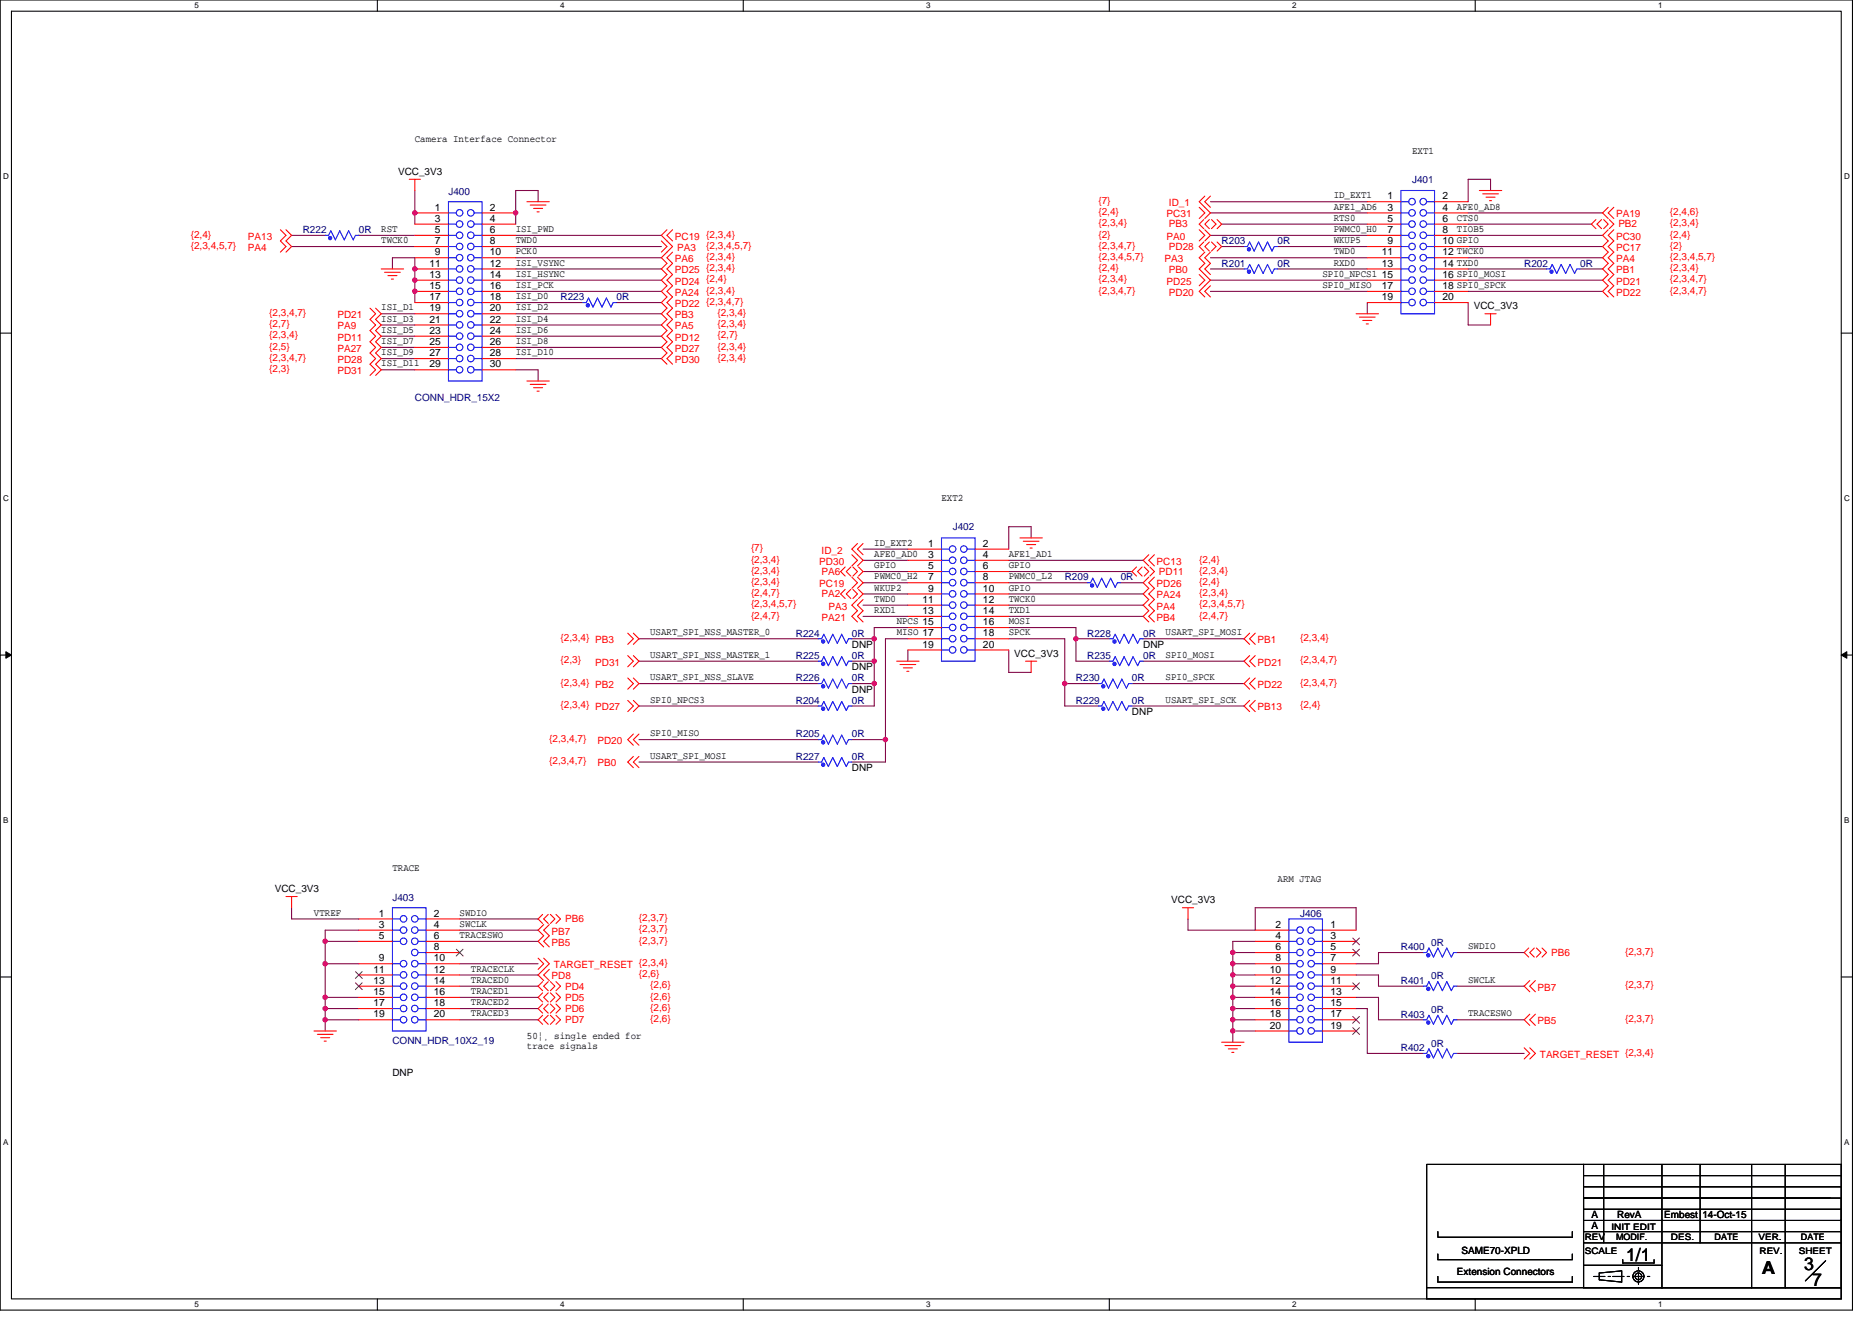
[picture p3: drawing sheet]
<svg xmlns="http://www.w3.org/2000/svg" width="297mm" height="210mm" viewBox="0 0 297 210" stroke-linecap="round" stroke-linejoin="round" font-family="sans-serif">
<path d="M0 0h293.9v207.9h-293.9zM1.8 1.8h290.4v204.3h-290.4z" fill="none" stroke="#000" stroke-width=".17"/>
<g fill="#fff">
<path d="M30.8 .2h.7v1.4h-.7z"/>
<path d="M30.8 206.3h.7v1.4h-.7z"/>
</g>
<path d="M59.9 0v1.8M59.9 206.1v1.8" fill="none" stroke="#000" stroke-width=".17"/>
<g fill="#fff">
<path d="M88.9 .2h.7v1.4h-.7z"/>
<path d="M88.9 206.3h.7v1.4h-.7z"/>
</g>
<path d="M117.9 0v1.8M117.9 206.1v1.8" fill="none" stroke="#000" stroke-width=".17"/>
<g fill="#fff">
<path d="M147 .2h.7v1.4h-.7z"/>
<path d="M147 206.3h.7v1.4h-.7z"/>
</g>
<path d="M176 0v1.8M176 206.1v1.8" fill="none" stroke="#000" stroke-width=".17"/>
<g fill="#fff">
<path d="M205 .2h.7v1.4h-.7z"/>
<path d="M205 206.3h.7v1.4h-.7z"/>
</g>
<path d="M234.1 0v1.8M234.1 206.1v1.8" fill="none" stroke="#000" stroke-width=".17"/>
<g fill="#fff">
<path d="M263.1 .2h.7v1.4h-.7z"/>
<path d="M263.1 206.3h.7v1.4h-.7z"/>
<path d="M.5 27.3h.9v1.4h-.9z"/>
<path d="M292.6 27.3h.9v1.4h-.9z"/>
<path d="M.5 78.4h.9v1.4h-.9z"/>
<path d="M292.6 78.4h.9v1.4h-.9z"/>
</g>
<path d="M0 52.9h1.8M292.2 52.9h1.7" fill="none" stroke="#000" stroke-width=".17"/>
<g fill="#fff">
<path d="M.5 129.5h.8v1.4h-.8z"/>
<path d="M292.6 129.5h.9v1.4h-.9z"/>
</g>
<path d="M0 103.9h1.8M292.2 103.9h1.7" fill="none" stroke="#000" stroke-width=".17"/>
<path d="M.9 103.4l.9 .5-.9 .5zM292.2 103.9l.8-.5v1z" fill="#000" stroke="#000" stroke-width=".16"/>
<g fill="#fff">
<path d="M.5 180.5h.8v1.4h-.8z"/>
<path d="M292.6 180.5h.9v1.4h-.9z"/>
</g>
<g fill="none" stroke="#000" stroke-width=".17">
<path d="M0 155h1.8M292.2 155h1.7M228.2 199v.9h21.3v-.9M228.2 195.4v.9h21.3v-.9M251.3 186.5h40.9M251.3 193.6h40.7M251.3 191.9h40.7M251.3 190.1h39.1M251.3 188.3h40.9M251.3 197.2h40.9M251.3 184.7h-24.9v19.6M251.3 195.4h40.9"/>
<path d="M251.3 184.7h40.9v19.6h-40.9zM251.3 190.1h40.9v14.2h-40.9zM254.5 184.7v12.5M257.5 199.9v.5h5v-.5M263.7 184.7v19.6M269.8 184.7v12.5M277.9 184.7v19.6M283.3 184.7v19.6M226.4 204.3h65.8v1.8h-65.8zM228.2 202.5v.9h21.3v-.9M251.3 200.7h12.4M252.9 202.5h1.8"/>
<path d="M253.8 202l3.5-.4v1.8l-3.5-.3zM255.2 202.5h.3M255.9 202.5h1.8M258.2 202.5h.4M259.1 202.5h1.8M260 201.1v.3M260 202v1.8M261.4 202.5h.4M289.7 200l-3.2 3.2"/>
<circle cx="260" cy="202.5" r=".53"/>
<circle cx="260" cy="202.5" r=".88"/>
</g>
<g fill="none" stroke="#800040" stroke-width=".17">
<path d="M46.3 39.1h19.5M46.3 37.3h5.3M56.9 37.3h8.9M65.8 30.2v5.4M81.8 39.1h23.1M81.8 37.3h23.1M85.4 32v-1.8h-3.6v5.4M192.1 33.8h24.9M192.1 37.3h24.9M192.1 32h24.9M193.8 35.6h23.2M193.8 39.1h3.6"/>
<path d="M202.7 39.1h14.3M233 33.8h21.3M233 37.3h21.3M233 39.1h21.3M233 35.6h19.5M236.5 30.2v-1.8h-3.5v3.6M60.5 49.8h5.3M60.5 51.6h5.3M60.5 53.3h5.3M60.5 55.1h5.3M60.5 56.9h5.3M60.5 58.7h5.3"/>
<path d="M62.3 42.7v-1.8h3.5v7.1M81.8 58.7h3.6v1.8M81.8 48h10.7M81.8 49.8h23.1M81.8 51.6h23.1M81.8 53.3h23.1M81.8 55.1h23.1M81.8 56.9h23.1M81.8 46.2h23.1M81.8 44.4h23.1M81.8 42.7h23.1M81.8 40.9h23.1"/>
<path d="M97.8 48h7.1M192.1 40.9h24.9M192.1 44.4h24.9M192.1 46.2h24.9M192.1 42.7h5.3M202.7 42.7h14.3M217 48v1.8M233 42.7h12.4M233 46.2h21.3M233 44.4h21.3M233 40.9h21.3M233 48v3.6h3.5"/>
<path d="M250.7 42.7h3.6M136.9 88.9h7.2M136.9 90.7h7.2M136.9 92.5h7.2M136.9 94.2h7.2M136.9 96h7.2M136.9 97.8h7.2M136.9 87.1h7.2M144.1 99.6h-5.4v1.7M160.1 92.5h12.4M160.1 90.7h19.5M160.1 88.9h21.3"/>
<path d="M160.1 94.2h21.3M160.1 96h21.3M160.1 97.8h21.3M160.1 99.6h10.6v1.7M163.6 85.3v-1.7h-3.5v3.5M177.8 92.5h3.6M101.4 112h28.4M101.4 101.3h28.4M101.4 104.9h28.4M101.4 108.5h28.4M101.4 117.3h28.4M135.2 104.9h3.5"/>
<path d="M135.2 108.5h3.5M135.2 101.3h3.5M135.2 117.3h5.3M138.7 101.3v3.6M138.7 104.9v3.6M138.7 108.5v3.5h-3.5M140.5 117.3v3.6h-5.3M144.1 103.1v1.8M144.1 101.3h-3.6v16M160.1 101.3h8.8v7.2M160.1 103.1v3.6h3.5M168.9 108.5h5.4"/>
<path d="M168.9 108.5v3.5h5.4M170.7 101.3h5.4M170.7 101.3v3.6h5.4M179.6 108.5h17.8M179.6 112h17.8M181.4 104.9h16M181.4 101.3h16M101.4 120.9h28.4M46.3 144v1.8h10.6M51.6 149.4h5.3M51.6 152.9h5.3M51.6 149.4v3.5"/>
<path d="M51.6 152.9v5.3M51.6 158.2h5.3M51.6 158.2v1.8M56.9 147.6h-5.3v1.8M72.9 145.8h12.5M72.9 147.6h12.5M72.9 149.4h12.5M72.9 152.9h12.5M72.9 154.7h12.5M72.9 156.5h12.5M72.9 158.2h12.5M188.5 145.8v1.8h10.7v-3.6h16v3.6"/>
<path d="M195.6 154.7v1.8M195.6 152.9v1.8M195.6 151.1v1.8M195.6 152.9h3.6M195.6 151.1h3.6M195.6 158.2v1.8M195.6 156.5v1.7M195.6 158.2h3.6M195.6 156.5h3.6M195.6 154.7h3.6M199.2 149.4h-3.6v1.7M215.2 154.7h3.5v1.8h7.1"/>
<path d="M215.2 158.2h3.5v3.6h7.1M225.8 151.1h-7.1v1.8h-3.5M231.2 151.1h10.6M231.2 156.5h10.6M51.6 161.8h5.3M51.6 160v1.8M51.6 161.8v1.8M51.6 160h5.3M72.9 160h12.5M72.9 161.8h12.5M195.6 163.6v1.8M195.6 160v1.8"/>
<path d="M195.6 161.8v1.8M195.6 163.6h3.6M195.6 161.8h3.6M195.6 160h3.6M215.2 160h1.8v7.1h8.8M231.2 161.8h10.6M231.2 167.1h10.6"/>
</g>
<g fill="#f0f" stroke="#f0f" stroke-width=".17">
<circle cx="65.8" cy="33.8" r=".35"/>
<circle cx="81.8" cy="33.8" r=".35"/>
<circle cx="65.8" cy="42.7" r=".35"/>
<circle cx="65.8" cy="44.4" r=".35"/>
<circle cx="65.8" cy="46.2" r=".35"/>
<circle cx="51.6" cy="149.3" r=".35"/>
<circle cx="51.6" cy="158.2" r=".35"/>
<circle cx="51.6" cy="152.9" r=".35"/>
<circle cx="51.6" cy="160" r=".35"/>
<circle cx="51.6" cy="161.8" r=".35"/>
<circle cx="195.6" cy="161.8" r=".35"/>
<circle cx="195.6" cy="160" r=".35"/>
<circle cx="195.6" cy="158.2" r=".35"/>
<circle cx="195.6" cy="156.5" r=".35"/>
<circle cx="195.6" cy="154.7" r=".35"/>
<circle cx="195.6" cy="152.9" r=".35"/>
<circle cx="195.6" cy="151.1" r=".35"/>
<circle cx="195.6" cy="163.6" r=".35"/>
<circle cx="138.7" cy="101.3" r=".35"/>
<circle cx="138.7" cy="108.4" r=".35"/>
<circle cx="138.7" cy="104.9" r=".35"/>
<circle cx="140.5" cy="117.3" r=".35"/>
<circle cx="168.9" cy="108.4" r=".35"/>
<circle cx="170.7" cy="101.3" r=".35"/>
</g>
<g fill="none" stroke="#f00" stroke-width=".17">
<path d="M44.5 36.4l.9 .9-.9 .9 .9 .9-.9 .9M45.4 36.4l.9 .9-.9 .9 .9 .9-.9 .9M51.6 37.3h.1M56.9 37.3h.1M64.9 28.4h1.8M65.8 33.8h5.4M65.8 35.6h5.4M65.8 37.3h5.4M65.8 39.1h5.4M65.8 28.4v1.8M76.5 33.8h5.3M76.5 35.6h5.3"/>
<path d="M76.5 37.3h5.3M76.5 39.1h5.3M83.6 32h3.6M84.1 32.5h2.5M84.7 33.1h1.4M85.2 33.6h.4M104.9 38.2l.9 .9-.9 .9M105.8 36.4l-.9 .9 1.8 1.8-1.8 1.8 .9 .9-.9 .9 .9 .9-.9 .8 .9 .9-.9 .9 .9 .9-.9 .9 .9 .9-.9 .9 .9 .9-.9 .9 .9 .9-.9 .8 .9 .9-.9 .9 .9 .9-.9 .9 .9 .9M106.7 36.4l-.9 .9 .9 .9M190.3 32.9l.9 .9-.9 .9M190.3 36.4l.9 .9-.9 .9M191 34.8l-.7 .8 .7 .7"/>
<path d="M191 38.4l-.7 .7 .7 .7M191.2 36.4l.9 .9-.9 .9M191.2 31.1l-.9 .9 1.8 1.8-.9 .9M191.9 34.8l-.7 .8 .7 .7M191.9 38.4l-.7 .7 .7 .7M192.1 31.1l-.9 .9 .9 .9M192.2 34.8l.8 .8-.8 .7M192.2 38.4l.8 .7-.8 .7M193.1 34.8l.7 .8-.7 .7M193.1 38.4l.7 .7-.7 .7M197.4 39.1h.1M202.7 39.1h.1"/>
<path d="M217 32h5.3M217 33.8h5.3M217 35.6h5.3M217 37.3h5.3M217 39.1h5.3M227.6 32h5.4M227.6 33.8h5.4M227.6 35.6h5.4M227.6 37.3h5.4M227.6 39.1h5.4M234.7 30.2h3.6M235.3 30.8h2.5"/>
<path d="M235.8 31.3h1.4M236.3 31.8h.4M253.2 34.8l-.7 .8 .7 .7M254.1 34.8l-.7 .8 .7 .7M254.5 34.8l.7 .8-.7 .7M255.2 32.9l-.9 .9 .9 .9M255.2 36.4l-.9 .9 .9 .9-.9 .9 .9 .9-.9 .9 .9 .9-.9 .9 .9 .9-.9 .8 .9 .9-.9 .9 .9 .9M255.4 34.8l.7 .8-.7 .7M256.1 32.9l-.9 .9 .9 .9M256.1 36.4l-.9 .9 .9 .9-.9 .9 .9 .9-.9 .9 .9 .9-.9 .9 .9 .9-.9 .8 .9 .9-.9 .9 .9 .9M58.7 48.9l.9 .9-.9 .9 .9 .9-.9 .9 .9 .8-.9 .9 .9 .9-.9 .9 .9 .9-.9 .9 .9 .9-.9 .9M59.6 48.9l.9 .9-.9 .9 .9 .9-.9 .9 .9 .8-.9 .9 .9 .9-.9 .9 .9 .9-.9 .9 .9 .9-.9 .9"/>
<path d="M60.5 42.7h3.5M61 43.2h2.5M61.5 43.7h1.5M62.1 44.3h.3M65.8 40.9h5.4M65.8 42.7h5.4M65.8 44.4h5.4M65.8 46.2h5.4M65.8 48h5.4M65.8 49.8h5.4M65.8 51.6h5.4M65.8 53.3h5.4"/>
<path d="M65.8 55.1h5.4M65.8 56.9h5.4M65.8 58.7h5.4M76.5 40.9h5.3M76.5 42.7h5.3M76.5 44.4h5.3M76.5 46.2h5.3M76.5 48h5.3M76.5 49.8h5.3M76.5 51.6h5.3M76.5 53.3h5.3M76.5 55.1h5.3"/>
<path d="M76.5 56.9h5.3M76.5 58.7h5.3M92.5 48h.1M97.8 48h.1M106.7 40l-.9 .9 .9 .9-.9 .9 .9 .9-.9 .8 .9 .9-.9 .9 .9 .9-.9 .9 .9 .9-.9 .9 .9 .9-.9 .9 .9 .9-.9 .8 .9 .9-.9 .9 .9 .9-.9 .9 .9 .9M190.3 43.6l.9 .8-.9 .9M191.2 40l-.9 .9 .9 .9-.9 .9 1.8 1.7-1.8 1.8 .9 .9M192.1 45.3l-.9 .9 .9 .9M192.1 40l-.9 .9 .9 .9-.9 .9 .9 .9M197.4 42.7h.1M202.7 42.7h.1M215.2 49.8h3.5"/>
<path d="M215.7 50.3h2.5M216.2 50.8h1.5M216.8 51.4h.3M217 40.9h5.3M217 42.7h5.3M217 44.4h5.3M217 46.2h5.3M217 48h5.3M227.6 40.9h5.4M227.6 42.7h5.4M227.6 44.4h5.4M227.6 46.2h5.4"/>
<path d="M227.6 48h5.4M235.6 49.8h1.8M236.5 49.8v1.8M245.4 42.7h.1M250.7 42.7h.1M83.6 60.5h3.6M84.1 61h2.5M84.7 61.5h1.4M85.2 62.1h.4M134.1 90l-.7 .7 .7 .7M134.1 93.5l-.7 .7 .7 .8M135 90l-.7 .7 .7 .7"/>
<path d="M135 93.5l-.7 .7 .7 .8M135.2 88l.9 .9-.9 .9M135.2 91.6l.9 .9-.9 .8M135.3 90l.8 .7-.8 .7M135.3 93.5l.8 .7-.8 .8M136.1 86.2l-.9 .9 1.7 1.8-.8 .9M136.1 95.1l-.9 .9 .9 .9-.9 .9 .9 .9M136.1 91.6l.8 .9-.8 .8M136.2 90l.7 .7-.7 .7M136.2 93.5l.7 .7-.7 .8M136.9 86.2l-.8 .9 .8 .9M136.9 95.1l-.8 .9 .8 .9-.8 .9 .8 .9"/>
<path d="M144.1 87.1h5.3M144.1 88.9h5.3M144.1 90.7h5.3M144.1 92.5h5.3M144.1 94.2h5.3M144.1 96h5.3M144.1 97.8h5.3M144.1 99.6h5.3M154.7 87.1h5.4M154.7 88.9h5.4M154.7 90.7h5.4M154.7 92.5h5.4"/>
<path d="M154.7 94.2h5.4M154.7 96h5.4M154.7 97.8h5.4M154.7 99.6h5.4M161.8 85.3h3.6M162.4 85.9h2.5M162.9 86.4h1.4M163.4 87h.4M172.5 92.5h.1M177.8 92.5h.1M180.3 90l-.7 .7 .7 .7M181.2 90l-.7 .7 .7 .7"/>
<path d="M181.6 90l.7 .7-.7 .7M182.3 88l-.9 .9 .9 .9M182.3 91.6l-.9 .9 .9 .8-.9 .9 .9 .9-.9 .9 .9 .9-.9 .9 .9 .9M182.5 90l.7 .7-.7 .7M183.2 88l-.9 .9 .9 .9M183.2 91.6l-.9 .9 .9 .8-.9 .9 .9 .9-.9 .9 .9 .9-.9 .9 .9 .9M99.6 111.1l.9 .9-.9 .9M99.6 100.5l.9 .8-.9 .9M99.6 104l.9 .9-.9 .9M99.6 107.6l.9 .9-.9 .8M100.5 111.1l.9 .9-.9 .9M100.5 100.5l.9 .8-.9 .9"/>
<path d="M100.5 104l.9 .9-.9 .9M100.5 107.6l.9 .9-.9 .8M100.5 116.5l-.9 .8 .9 .9M101.4 116.5l-.9 .8 .9 .9M129.8 108.5h.1M129.8 104.9h.1M129.8 117.3h.1M129.8 101.3h.1M129.8 112h.1M135.2 108.5h.1M135.2 104.9h.1M135.2 117.3h.1"/>
<path d="M135.2 101.3h.1M135.2 112h.1M142.3 104.9h3.5M142.8 105.4h2.5M143.3 106h1.5M143.9 106.5h.3M144.1 101.3h5.3M144.1 103.1h5.3M154.7 101.3h5.4M154.7 103.1h5.4M162.7 104.9h1.8M163.6 104.9v1.8"/>
<path d="M174.3 108.5h.1M174.3 112h.1M176.1 101.3h.1M176.1 104.9h.1M179.6 108.5h.1M179.6 112h.1M181.4 101.3h.1M181.4 104.9h.1M198.3 104l-.9 .9 .9 .9M198.3 107.6l-.9 .9 .9 .8M198.3 100.5l-.9 .8 .9 .9M198.3 111.1l-.9 .9 .9 .9"/>
<path d="M199.2 104l-.9 .9 .9 .9M199.2 107.6l-.9 .9 .9 .8M199.2 100.5l-.9 .8 .9 .9M199.2 111.1l-.9 .9 .9 .9M100.5 120l-.9 .9 .9 .9M101.4 120l-.9 .9 .9 .9M129.8 120.9h.1M135.2 120.9h.1M45.4 142.2h1.8M46.3 142.2v1.8M56.9 145.8h5.4M56.9 147.6h5.4"/>
<path d="M56.9 149.4h5.4M56.9 152.9h5.4M56.9 154.7h5.4M56.9 156.5h5.4M56.9 158.2h5.4M67.6 145.8h5.3M67.6 147.6h5.3M67.6 149.4h5.3M67.6 151.1h5.3M67.6 152.9h5.3M67.6 154.7h5.3M67.6 156.5h5.3"/>
<path d="M67.6 158.2h5.3M85.4 152l.9 .9-.9 .9M86.1 145.1l-.7 .7 .7 .7M86.1 155.7l-.7 .8 .7 .7M86.1 157.5l-.7 .7 .7 .8M86.1 159.3l-.7 .7 .7 .7M86.3 152l.9 .9-1.8 1.8 .9 .9M86.3 146.7l-.9 .9 .9 .9-.9 .9 .9 .8M87 145.1l-.7 .7 .7 .7M87 155.7l-.7 .8 .7 .7M87 157.5l-.7 .7 .7 .8M87 159.3l-.7 .7 .7 .7"/>
<path d="M87.2 146.7l-.9 .9 .9 .9-.9 .9 .9 .8M87.2 153.8l-.9 .9 .9 .9M87.3 145.1l.8 .7-.8 .7M87.3 155.7l.8 .8-.8 .7M87.3 157.5l.8 .7-.8 .8M87.3 159.3l.8 .7-.8 .7M88.2 145.1l.7 .7-.7 .7M88.2 155.7l.7 .8-.7 .7M88.2 157.5l.7 .7-.7 .8M88.2 159.3l.7 .7-.7 .7M187.6 144h1.8M188.5 144v1.8"/>
<path d="M199.2 147.6h5.3M199.2 149.4h5.3M199.2 151.1h5.3M199.2 152.9h5.3M199.2 154.7h5.3M199.2 156.5h5.3M199.2 158.2h5.3M209.8 147.6h5.4M209.8 149.4h5.4M209.8 151.1h5.4M209.8 152.9h5.4M209.8 154.7h5.4"/>
<path d="M209.8 156.5h5.4M209.8 158.2h5.4M225.8 156.5h.1M225.8 151.1h.1M231.2 156.5h.1M231.2 151.1h.1M242.6 150.4l-.8 .7 .8 .7M242.7 155.6l-.9 .9 .9 .9M243.5 150.4l-.8 .7 .8 .7M243.6 155.6l-.9 .9 .9 .9M243.8 150.4l.7 .7-.7 .7M244.7 150.4l.7 .7-.7 .7"/>
<path d="M49.8 163.6h3.6M50.4 164.1h2.4M50.9 164.6h1.4M51.4 165.2h.4M56.9 160h5.4M56.9 161.8h5.4M67.6 160h5.3M67.6 161.8h5.3M86.1 161.1l-.7 .7 .7 .7M87 161.1l-.7 .7 .7 .7M87.3 161.1l.8 .7-.8 .7M88.2 161.1l.7 .7-.7 .7"/>
<path d="M193.8 165.4h3.6M194.4 165.9h2.5M194.9 166.4h1.4M195.4 167h.4M199.2 160h5.3M199.2 161.8h5.3M199.2 163.6h5.3M209.8 160h5.4M209.8 161.8h5.4M209.8 163.6h5.4M225.8 161.8h.1M225.8 167.1h.1"/>
<path d="M231.2 161.8h.1M231.2 167.1h.1M241.8 166.2l.9 .9-.9 .9M242.7 166.2l.9 .9-.9 .9M242.7 160.9l-.9 .9 .9 .9M243.6 160.9l-.9 .9 .9 .9"/>
</g>
<g fill="none" stroke="#00f" stroke-width=".17">
<path d="M51.6 37.3h.5l.4-.7 .7 1.5 .7-1.5 .7 1.5 .7-1.5 .7 1.5 .4-.8h.5M71.2 37.3h1.2M71.2 39.1h1.2M71.2 33.8h1.2M71.2 35.6h1.2M71.2 32h5.3v28.5h-5.3zM75.2 37.3h1.3M75.2 39.1h1.3M75.2 35.6h1.3M75.2 33.8h1.3M197.4 39.1h.5l.4-.7 .7 1.4 .7-1.4 .7 1.4 .7-1.4 .7 1.4 .4-.7h.5M222.3 32h1.2"/>
<path d="M222.3 33.8h1.2M222.3 35.6h1.2M222.3 37.3h1.2M222.3 39.1h1.2M222.3 30.2h5.3v19.6h-5.3zM226.4 33.8h1.2M226.4 32h1.2M226.4 35.6h1.2M226.4 37.3h1.2M226.4 39.1h1.2M71.2 49.8h1.2M71.2 51.6h1.2"/>
<path d="M71.2 53.3h1.2M71.2 55.1h1.2M71.2 56.9h1.2M71.2 58.7h1.2M71.2 48h1.2M71.2 40.9h1.2M71.2 42.7h1.2M71.2 44.4h1.2M71.2 46.2h1.2M75.2 49.8h1.3M75.2 51.6h1.3M75.2 53.3h1.3"/>
<path d="M75.2 55.1h1.3M75.2 56.9h1.3M75.2 58.7h1.3M75.2 48h1.3M75.2 40.9h1.3M75.2 42.7h1.3M75.2 44.4h1.3M75.2 46.2h1.3M92.5 48h.5l.4-.7 .7 1.4 .7-1.4 .7 1.4 .7-1.4 .7 1.4 .4-.7h.5M197.4 42.7h.5l.4-.7 .7 1.4 .7-1.4 .7 1.4 .7-1.4 .7 1.4 .4-.7h.5M222.3 48h1.2M222.3 40.9h1.2"/>
<path d="M222.3 42.7h1.2M222.3 44.5h1.2M222.3 46.2h1.2M226.4 48h1.2M226.4 40.9h1.2M226.4 42.7h1.2M226.4 44.5h1.2M226.4 46.2h1.2M245.4 42.7h.5l.4-.7 .7 1.4 .7-1.4 .7 1.4 .7-1.4 .7 1.4 .4-.7h.5M149.4 87.1h1.2M149.4 88.9h1.2M149.4 90.7h1.2"/>
<path d="M149.4 92.5h1.2M149.4 94.2h1.2M149.4 96h1.2M149.4 97.8h1.2M149.4 99.6h1.2M149.4 85.3h5.3v19.6h-5.3zM153.5 88.9h1.2M153.5 87.1h1.2M153.5 90.7h1.2M153.5 92.5h1.2M153.5 94.2h1.2M153.5 96h1.2"/>
<path d="M153.5 97.8h1.2M153.5 99.6h1.2M172.5 92.5h.5l.4-.8 .7 1.5 .7-1.5 .7 1.5 .7-1.5 .8 1.5 .3-.7h.5M129.8 108.5h.6l.3-.8 .7 1.5 .7-1.5 .8 1.5 .7-1.5 .7 1.5 .3-.7h.6M129.8 104.9h.6l.3-.7 .7 1.4 .7-1.4 .8 1.4 .7-1.4 .7 1.4 .3-.7h.6M129.8 117.3h.6l.3-.7 .7 1.5 .7-1.5 .8 1.5 .7-1.5 .7 1.5 .3-.8h.6M129.8 101.3h.6l.3-.7 .7 1.5 .7-1.5 .8 1.5 .7-1.5 .7 1.5 .3-.8h.6M129.8 112h.6l.3-.7 .7 1.4 .7-1.4 .8 1.4 .7-1.4 .7 1.4 .3-.7h.6M149.4 101.3h1.2M149.4 103.1h1.2M153.5 101.3h1.2M153.5 103.1h1.2"/>
<path d="M174.3 108.5h.5l.4-.8 .7 1.5 .7-1.5 .7 1.5 .7-1.5 .7 1.5 .4-.7h.5M174.3 112h.5l.4-.7 .7 1.4 .7-1.4 .7 1.4 .7-1.4 .7 1.4 .4-.7h.5M176.1 101.3h.5l.4-.7 .7 1.5 .7-1.5 .7 1.5 .7-1.5 .7 1.5 .4-.8h.5M176.1 104.9h.5l.4-.7 .7 1.4 .7-1.4 .7 1.4 .7-1.4 .7 1.4 .4-.7h.5M129.8 120.9h.6l.3-.7 .7 1.4 .7-1.4 .8 1.4 .7-1.4 .7 1.4 .3-.7h.6M62.3 152.9h1.2M62.3 154.7h1.2M62.3 156.5h1.2M62.3 158.2h1.2M62.3 149.4h1.2M62.3 145.8h1.2M62.3 147.6h1.2"/>
<path d="M62.3 144h5.3v19.6h-5.3zM66.4 152.9h1.2M66.4 154.7h1.2M66.4 156.5h1.2M66.4 158.2h1.2M66.4 149.4h1.2M66.4 151.1h1.2M66.4 147.6h1.2M66.4 145.8h1.2M204.5 149.4h1.3M204.5 147.6h1.3M204.5 151.1h1.3"/>
<path d="M204.5 152.9h1.3M204.5 154.7h1.3M204.5 156.5h1.3M204.5 158.2h1.3M204.5 145.8h5.3v19.6h-5.3zM208.6 147.6h1.2M208.6 149.4h1.2M208.6 151.1h1.2M208.6 152.9h1.2M208.6 154.7h1.2M208.6 156.5h1.2M208.6 158.2h1.2"/>
<path d="M225.8 156.5h.6l.3-.8 .8 1.5 .7-1.5 .7 1.5 .7-1.5 .7 1.5 .3-.7h.6M225.8 151.1h.6l.3-.7 .8 1.4 .7-1.4 .7 1.4 .7-1.4 .7 1.4 .3-.7h.6M62.3 161.8h1.2M62.3 160h1.2M66.4 161.8h1.2M66.4 160h1.2M204.5 160h1.3M204.5 161.8h1.3M204.5 163.6h1.3M208.6 160h1.2M208.6 161.8h1.2M208.6 163.6h1.2"/>
<path d="M225.8 161.8h.6l.3-.7 .8 1.4 .7-1.4 .7 1.4 .7-1.4 .7 1.4 .3-.7h.6M225.8 167.1h.6l.3-.7 .8 1.5 .7-1.5 .7 1.5 .7-1.5 .7 1.5 .3-.8h.6"/>
<circle cx="72.9" cy="39.1" r=".52"/>
<circle cx="72.9" cy="37.3" r=".52"/>
<circle cx="72.9" cy="33.8" r=".52"/>
<circle cx="72.9" cy="35.5" r=".52"/>
<circle cx="74.7" cy="39.1" r=".52"/>
<circle cx="74.7" cy="37.3" r=".52"/>
<circle cx="74.7" cy="35.5" r=".52"/>
<circle cx="74.7" cy="33.8" r=".52"/>
<circle cx="224.1" cy="39.1" r=".52"/>
<circle cx="224.1" cy="32" r=".52"/>
<circle cx="224.1" cy="35.5" r=".52"/>
<circle cx="224.1" cy="37.3" r=".52"/>
<circle cx="224.1" cy="33.8" r=".52"/>
<circle cx="225.8" cy="39.1" r=".52"/>
<circle cx="225.8" cy="32" r=".52"/>
<circle cx="225.8" cy="37.3" r=".52"/>
<circle cx="225.8" cy="33.8" r=".52"/>
<circle cx="225.8" cy="35.5" r=".52"/>
<circle cx="72.9" cy="49.8" r=".52"/>
<circle cx="72.9" cy="55.1" r=".52"/>
<circle cx="72.9" cy="56.9" r=".52"/>
<circle cx="72.9" cy="58.7" r=".52"/>
<circle cx="72.9" cy="51.6" r=".52"/>
<circle cx="72.9" cy="53.3" r=".52"/>
<circle cx="72.9" cy="48" r=".52"/>
<circle cx="72.9" cy="46.2" r=".52"/>
<circle cx="72.9" cy="40.9" r=".52"/>
<circle cx="72.9" cy="44.4" r=".52"/>
<circle cx="72.9" cy="42.7" r=".52"/>
<circle cx="74.7" cy="49.8" r=".52"/>
<circle cx="74.7" cy="55.1" r=".52"/>
<circle cx="74.7" cy="56.9" r=".52"/>
<circle cx="74.7" cy="51.6" r=".52"/>
<circle cx="74.7" cy="53.3" r=".52"/>
<circle cx="74.7" cy="58.7" r=".52"/>
<circle cx="74.7" cy="48" r=".52"/>
<circle cx="74.7" cy="40.9" r=".52"/>
<circle cx="74.7" cy="46.2" r=".52"/>
<circle cx="74.7" cy="42.7" r=".52"/>
<circle cx="74.7" cy="44.4" r=".52"/>
<circle cx="224.1" cy="44.4" r=".52"/>
<circle cx="224.1" cy="46.2" r=".52"/>
<circle cx="224.1" cy="48" r=".52"/>
<circle cx="224.1" cy="40.9" r=".52"/>
<circle cx="224.1" cy="42.7" r=".52"/>
<circle cx="225.8" cy="44.4" r=".52"/>
<circle cx="225.8" cy="48" r=".52"/>
<circle cx="225.8" cy="40.9" r=".52"/>
<circle cx="225.8" cy="46.2" r=".52"/>
<circle cx="225.8" cy="42.7" r=".52"/>
<circle cx="151.2" cy="87.1" r=".52"/>
<circle cx="151.2" cy="97.8" r=".52"/>
<circle cx="151.2" cy="99.6" r=".52"/>
<circle cx="151.2" cy="92.4" r=".52"/>
<circle cx="151.2" cy="88.9" r=".52"/>
<circle cx="151.2" cy="96" r=".52"/>
<circle cx="151.2" cy="94.2" r=".52"/>
<circle cx="151.2" cy="90.7" r=".52"/>
<circle cx="152.9" cy="97.8" r=".52"/>
<circle cx="152.9" cy="87.1" r=".52"/>
<circle cx="152.9" cy="88.9" r=".52"/>
<circle cx="152.9" cy="90.7" r=".52"/>
<circle cx="152.9" cy="92.4" r=".52"/>
<circle cx="152.9" cy="94.2" r=".52"/>
<circle cx="152.9" cy="96" r=".52"/>
<circle cx="152.9" cy="99.6" r=".52"/>
<circle cx="151.2" cy="103.1" r=".52"/>
<circle cx="151.2" cy="101.3" r=".52"/>
<circle cx="152.9" cy="103.1" r=".52"/>
<circle cx="152.9" cy="101.3" r=".52"/>
<circle cx="64" cy="152.9" r=".52"/>
<circle cx="64" cy="158.2" r=".52"/>
<circle cx="64" cy="154.7" r=".52"/>
<circle cx="64" cy="156.5" r=".52"/>
<circle cx="64" cy="149.3" r=".52"/>
<circle cx="64" cy="147.6" r=".52"/>
<circle cx="64" cy="145.8" r=".52"/>
<circle cx="65.8" cy="152.9" r=".52"/>
<circle cx="65.8" cy="154.7" r=".52"/>
<circle cx="65.8" cy="156.5" r=".52"/>
<circle cx="65.8" cy="158.2" r=".52"/>
<circle cx="65.8" cy="151.1" r=".52"/>
<circle cx="65.8" cy="149.3" r=".52"/>
<circle cx="65.8" cy="147.6" r=".52"/>
<circle cx="65.8" cy="145.8" r=".52"/>
<circle cx="206.3" cy="154.7" r=".52"/>
<circle cx="206.3" cy="152.9" r=".52"/>
<circle cx="206.3" cy="156.5" r=".52"/>
<circle cx="206.3" cy="158.2" r=".52"/>
<circle cx="206.3" cy="147.6" r=".52"/>
<circle cx="206.3" cy="151.1" r=".52"/>
<circle cx="206.3" cy="149.3" r=".52"/>
<circle cx="208.1" cy="154.7" r=".52"/>
<circle cx="208.1" cy="149.3" r=".52"/>
<circle cx="208.1" cy="147.6" r=".52"/>
<circle cx="208.1" cy="151.1" r=".52"/>
<circle cx="208.1" cy="152.9" r=".52"/>
<circle cx="208.1" cy="156.5" r=".52"/>
<circle cx="208.1" cy="158.2" r=".52"/>
<circle cx="64" cy="161.8" r=".52"/>
<circle cx="64" cy="160" r=".52"/>
<circle cx="65.8" cy="161.8" r=".52"/>
<circle cx="65.8" cy="160" r=".52"/>
<circle cx="206.3" cy="160" r=".52"/>
<circle cx="206.3" cy="161.8" r=".52"/>
<circle cx="206.3" cy="163.6" r=".52"/>
<circle cx="208.1" cy="161.8" r=".52"/>
<circle cx="208.1" cy="163.6" r=".52"/>
<circle cx="208.1" cy="160" r=".52"/>
</g>
<g fill="#00f" stroke="#00f" stroke-width=".17">
<circle cx="130.6" cy="108.9" r=".26"/>
<circle cx="130.6" cy="105.3" r=".26"/>
<circle cx="175.1" cy="108.9" r=".26"/>
<circle cx="226.6" cy="162.2" r=".26"/>
<circle cx="173.3" cy="92.9" r=".26"/>
<circle cx="130.6" cy="121.3" r=".26"/>
<circle cx="198.2" cy="43.1" r=".26"/>
<circle cx="175.1" cy="112.4" r=".26"/>
<circle cx="130.6" cy="117.8" r=".26"/>
<circle cx="130.6" cy="101.8" r=".26"/>
<circle cx="226.6" cy="167.6" r=".26"/>
<circle cx="176.8" cy="101.8" r=".26"/>
<circle cx="130.6" cy="112.4" r=".26"/>
<circle cx="246.2" cy="43.1" r=".26"/>
<circle cx="226.6" cy="156.9" r=".26"/>
<circle cx="93.3" cy="48.4" r=".26"/>
<circle cx="52.4" cy="37.8" r=".26"/>
<circle cx="226.6" cy="151.6" r=".26"/>
<circle cx="198.2" cy="39.5" r=".26"/>
<circle cx="176.8" cy="105.3" r=".26"/>
</g>
<g fill="none" stroke="#804000" stroke-width=".16">
<path d="M56.4 154.2l1.1 1M56.4 155.9l1.1 1.1M57.5 154.2l-1.1 1M57.5 155.9l-1.1 1.1M72.4 150.6l1.1 1.1M73.5 150.6l-1.1 1.1M214.6 148.8l1.1 1.1M214.6 150.6l1.1 1.1M214.6 155.9l1.1 1.1M215.7 148.8l-1.1 1.1M215.7 150.6l-1.1 1.1M215.7 155.9l-1.1 1.1"/>
<path d="M214.6 161.3l1.1 1M214.6 163l1.1 1.1M215.7 161.3l-1.1 1M215.7 163l-1.1 1.1"/>
</g>
<g font-size="2.8">
<text x="258" y="200.1">1/1</text>
<text x="279.5" y="202.1">A</text>
<text x="286.3" y="201.5">3</text>
<text x="287.5" y="204">7</text>
</g>
<g font-size="1.6">
<text x="65.8" y="22.6">Camera Interface Connector</text>
<text x="63.2" y="27.7">VCC_3V3</text>
<text x="224.1" y="24.4">EXT1</text>
<text x="69" y="33.4">1</text>
<text x="69" y="35.2">3</text>
<text x="77.7" y="33.4">2</text>
<text x="77.7" y="35.2">4</text>
<text x="211.6" y="33.3">AFE1_AD6</text>
<text x="211.6" y="31.5">ID_EXT1</text>
<text x="211.6" y="35">RTS0</text>
<text x="220.2" y="31.6">1</text>
<text x="220.2" y="33.4">3</text>
<text x="220.2" y="35.2">5</text>
<text x="228.9" y="31.6">2</text>
<text x="228.9" y="33.4">4</text>
<text x="228.9" y="35.2">6</text>
<text x="231.2" y="33.3">AFE0_AD8</text>
<text x="231.2" y="35">CTS0</text>
<text x="60.5" y="36.8">RST</text>
<text x="60.5" y="38.6">TWCK0</text>
<text x="69" y="37">5</text>
<text x="69" y="38.7">7</text>
<text x="69" y="40.5">9</text>
<text x="77.7" y="37">6</text>
<text x="77.7" y="38.7">8</text>
<text x="77.7" y="40.5">10</text>
<text x="81.8" y="40.4">PCK0</text>
<text x="81.8" y="38.6">TWD0</text>
<text x="81.8" y="36.8">ISI_PWD</text>
<text x="211.6" y="36.8">PWMC0_H0</text>
<text x="211.6" y="40.4">TWD0</text>
<text x="211.6" y="38.6">WKUP5</text>
<text x="219.3" y="40.5">11</text>
<text x="220.2" y="37">7</text>
<text x="220.2" y="38.7">9</text>
<text x="228.9" y="37">8</text>
<text x="228.9" y="38.7">10 GPIO</text>
<text x="228.9" y="40.5">12 TWCK0</text>
<text x="231.2" y="36.8">TIOB5</text>
<text x="68.1" y="42.3">11</text>
<text x="68.1" y="44.1">13</text>
<text x="68.1" y="45.8">15</text>
<text x="68.1" y="47.6">17</text>
<text x="77.7" y="42.3">12</text>
<text x="77.7" y="44.1">14</text>
<text x="77.7" y="45.8">16</text>
<text x="77.7" y="47.6">18</text>
<text x="81.8" y="47.5">ISI_D0</text>
<text x="81.8" y="45.7">ISI_PCK</text>
<text x="81.8" y="43.9">ISI_HSYNC</text>
<text x="81.8" y="42.1">ISI_VSYNC</text>
<text x="209.8" y="45.7">SPI0_MISO</text>
<text x="209.8" y="43.9">SPI0_NPCS1</text>
<text x="211.6" y="42.1">RXD0</text>
<text x="219.3" y="42.3">13</text>
<text x="219.3" y="44.1">15</text>
<text x="219.3" y="45.8">17</text>
<text x="219.3" y="47.6">19</text>
<text x="228.9" y="42.3">14 TXD0</text>
<text x="228.9" y="44.1">16 SPI0_MOSI</text>
<text x="228.9" y="45.8">18 SPI0_SPCK</text>
<text x="228.9" y="47.6">20</text>
<text x="60.5" y="49.3">ISI_D1</text>
<text x="60.5" y="51">ISI_D3</text>
<text x="60.5" y="52.8">ISI_D5</text>
<text x="68.1" y="49.4">19</text>
<text x="68.1" y="51.2">21</text>
<text x="68.1" y="53">23</text>
<text x="77.7" y="49.4">20</text>
<text x="77.7" y="51.2">22</text>
<text x="77.7" y="53">24</text>
<text x="81.8" y="49.3">ISI_D2</text>
<text x="81.8" y="51">ISI_D4</text>
<text x="81.8" y="52.8">ISI_D6</text>
<text x="233.8" y="49.1">VCC_3V3</text>
<text x="60.5" y="54.6">ISI_D7</text>
<text x="60.5" y="56.4">ISI_D9</text>
<text x="60.5" y="58.1">ISI_D11</text>
<text x="68.1" y="54.7">25</text>
<text x="68.1" y="56.5">27</text>
<text x="68.1" y="58.3">29</text>
<text x="77.7" y="54.7">26</text>
<text x="77.7" y="56.5">28</text>
<text x="77.7" y="58.3">30</text>
<text x="81.8" y="54.6">ISI_D8</text>
<text x="81.8" y="56.4">ISI_D10</text>
<text x="149.4" y="79.5">EXT2</text>
<text x="138.7" y="86.6">ID_EXT2</text>
<text x="138.7" y="88.4">AFE0_AD0</text>
<text x="147.3" y="86.7">1</text>
<text x="147.3" y="88.5">3</text>
<text x="156" y="86.7">2</text>
<text x="156" y="88.5">4</text>
<text x="160.1" y="88.4">AFE1_AD1</text>
<text x="138.7" y="95.5">TWD0</text>
<text x="138.7" y="93.7">WKUP2</text>
<text x="138.7" y="91.9">PWMC0_H2</text>
<text x="138.7" y="90.1">GPIO</text>
<text x="146.4" y="95.6">11</text>
<text x="147.3" y="90.3">5</text>
<text x="147.3" y="92.1">7</text>
<text x="147.3" y="93.9">9</text>
<text x="156" y="90.3">6</text>
<text x="156" y="92.1">8</text>
<text x="156" y="93.9">10</text>
<text x="156" y="95.6">12</text>
<text x="160.1" y="95.5">TWCK0</text>
<text x="160.1" y="93.7">GPIO</text>
<text x="160.1" y="91.9">PWMC0_L2</text>
<text x="160.1" y="90.1">GPIO</text>
<text x="103.2" y="100.8">USART_SPI_NSS_MASTER_0</text>
<text x="138.7" y="97.3">RXD1</text>
<text x="142.3" y="100.8">MISO 17</text>
<text x="142.3" y="99">NPCS 15</text>
<text x="146.4" y="97.4">13</text>
<text x="156" y="97.4">14</text>
<text x="156" y="99.2">16</text>
<text x="156" y="101">18</text>
<text x="160.1" y="97.3">TXD1</text>
<text x="160.1" y="99">MOSI</text>
<text x="160.1" y="100.8">SPCK</text>
<text x="185" y="100.8">USART_SPI_MOSI</text>
<text x="103.2" y="104.4">USART_SPI_NSS_MASTER_1</text>
<text x="103.2" y="107.9">USART_SPI_NSS_SLAVE</text>
<text x="135.2" y="106.3">DNP</text>
<text x="135.2" y="102.8">DNP</text>
<text x="146.4" y="102.7">19</text>
<text x="156" y="102.7">20</text>
<text x="160.9" y="104.2">VCC_3V3</text>
<text x="181.4" y="102.8">DNP</text>
<text x="185" y="107.9">SPI0_SPCK</text>
<text x="185" y="104.4">SPI0_MOSI</text>
<text x="103.2" y="111.5">SPI0_NPCS3</text>
<text x="135.2" y="109.9">DNP</text>
<text x="179.6" y="113.4">DNP</text>
<text x="185" y="111.5">USART_SPI_SCK</text>
<text x="103.2" y="116.8">SPI0_MISO</text>
<text x="103.2" y="120.4">USART_SPI_MOSI</text>
<text x="135.2" y="122.3">DNP</text>
<text x="43.6" y="141.5">VCC_3V3</text>
<text x="62.3" y="138.2">TRACE</text>
<text x="185.8" y="143.3">VCC_3V3</text>
<text x="202.7" y="139.9">ARM JTAG</text>
<text x="49.8" y="145.3">VTREF</text>
<text x="60.1" y="145.4">1</text>
<text x="60.1" y="147.2">3</text>
<text x="60.1" y="149">5</text>
<text x="68.9" y="145.4">2</text>
<text x="68.9" y="147.2">4</text>
<text x="68.9" y="149">6</text>
<text x="72.9" y="145.3">SWDIO</text>
<text x="72.9" y="147">SWCLK</text>
<text x="72.9" y="148.8">TRACESWO</text>
<text x="202.4" y="147.2">2</text>
<text x="202.4" y="149">4</text>
<text x="211.1" y="147.2">1</text>
<text x="211.1" y="149">3</text>
<text x="59.2" y="154.3">11</text>
<text x="60.1" y="152.5">9</text>
<text x="68.9" y="150.7">8</text>
<text x="68.9" y="152.5">10</text>
<text x="68.9" y="154.3">12</text>
<text x="74.7" y="154.2">TRACECLK</text>
<text x="74.7" y="155.9">TRACED0</text>
<text x="201.5" y="154.3">10</text>
<text x="202.4" y="150.7">6</text>
<text x="202.4" y="152.5">8</text>
<text x="211.1" y="150.7">5</text>
<text x="211.1" y="152.5">7</text>
<text x="211.1" y="154.3">9</text>
<text x="233" y="150.6">SWDIO</text>
<text x="233" y="155.9">SWCLK</text>
<text x="59.2" y="156.1">13</text>
<text x="59.2" y="157.9">15</text>
<text x="59.2" y="159.6">17</text>
<text x="59.2" y="161.4">19</text>
<text x="68.9" y="156.1">14</text>
<text x="68.9" y="157.9">16</text>
<text x="68.9" y="159.6">18</text>
<text x="68.9" y="161.4">20</text>
<text x="74.7" y="157.7">TRACED1</text>
<text x="74.7" y="159.5">TRACED2</text>
<text x="74.7" y="161.3">TRACED3</text>
<text x="201.5" y="156.1">12</text>
<text x="201.5" y="157.9">14</text>
<text x="201.5" y="159.6">16</text>
<text x="201.5" y="161.4">18</text>
<text x="211.1" y="156.1">11</text>
<text x="211.1" y="157.9">13</text>
<text x="211.1" y="159.6">15</text>
<text x="211.1" y="161.4">17</text>
<text x="233" y="161.3">TRACESWO</text>
<text x="83.6" y="164.8">50¦¸ single ended for</text>
<text x="83.6" y="166.4">trace signals</text>
<text x="201.5" y="163.2">20</text>
<text x="211.1" y="163.2">19</text>
<text x="62.3" y="170.7">DNP</text>
<text x="252.5" y="195.1">A</text>
<text x="252.5" y="193.3">A</text>
<text x="256.6" y="193.3">RevA</text>
<text x="264.1" y="193.3">Embest 14-Oct-15</text>
<text x="231.2" y="202.3">Extension Connectors</text>
<text x="231.9" y="198.9">SAME70-XPLD</text>
</g>
<g font-size="1.6" fill="#000080">
<text x="224.1" y="29">J401</text>
<text x="71.2" y="30.9">J400</text>
<text x="48" y="37">R222</text>
<text x="56.9" y="37">0R</text>
<text x="193.8" y="38.8">R203</text>
<text x="202.7" y="38.8">0R</text>
<text x="88.9" y="47.6">R223</text>
<text x="97.8" y="47.6">0R</text>
<text x="193.8" y="42.3">R201</text>
<text x="202.7" y="42.3">0R</text>
<text x="241.8" y="42.3">R202</text>
<text x="250.7" y="42.3">0R</text>
<text x="65.8" y="63.6">CONN_HDR_15X2</text>
<text x="151.2" y="84.1">J402</text>
<text x="168.9" y="92.1">R209</text>
<text x="177.8" y="92.1">0R</text>
<text x="126.3" y="101">R224</text>
<text x="135.2" y="101">0R</text>
<text x="172.5" y="101">R228</text>
<text x="181.4" y="101">0R</text>
<text x="126.3" y="104.5">R225</text>
<text x="135.2" y="104.5">0R</text>
<text x="172.5" y="104.5">R235</text>
<text x="181.4" y="104.5">0R</text>
<text x="126.3" y="108.1">R226</text>
<text x="126.3" y="111.7">R204</text>
<text x="135.2" y="108.1">0R</text>
<text x="135.2" y="111.7">0R</text>
<text x="170.7" y="108.1">R230</text>
<text x="170.7" y="111.7">R229</text>
<text x="179.6" y="108.1">0R</text>
<text x="179.6" y="111.7">0R</text>
<text x="126.3" y="117">R205</text>
<text x="135.2" y="117">0R</text>
<text x="126.3" y="120.5">R227</text>
<text x="135.2" y="120.5">0R</text>
<text x="62.3" y="142.9">J403</text>
<text x="206.3" y="145.4">J406</text>
<text x="222.3" y="150.8">R400</text>
<text x="227.1" y="155.4">0R</text>
<text x="227.1" y="150.1">0R</text>
<text x="222.3" y="161.4">R403</text>
<text x="222.3" y="156.1">R401</text>
<text x="227.1" y="160.7">0R</text>
<text x="62.3" y="165.7">CONN_HDR_10X2_19</text>
<text x="222.3" y="166.8">R402</text>
<text x="227.1" y="166.1">0R</text>
</g>
<g font-size="1.6" fill="#f00">
<text x="174.3" y="34.1">{2,4}</text>
<text x="174.3" y="32.4">{7}</text>
<text x="174.3" y="35.9">{2,3,4}</text>
<text x="185.1" y="34.5">PC31</text>
<text x="185.5" y="32.7">ID_1</text>
<text x="256.4" y="34.5">PA19</text>
<text x="265" y="34.1">{2,4,6}</text>
<text x="265" y="35.9">{2,3,4}</text>
<text x="30.3" y="37.7">{2,4}</text>
<text x="30.3" y="39.5">{2,3,4,5,7}</text>
<text x="39.3" y="38">PA13</text>
<text x="39.3" y="39.8">PA4</text>
<text x="107.1" y="41.6">PA6</text>
<text x="107.1" y="38">PC19 {2,3,4}</text>
<text x="107.4" y="39.8">PA3</text>
<text x="112.1" y="41.3">{2,3,4}</text>
<text x="112.1" y="39.5">{2,3,4,5,7}</text>
<text x="174.3" y="37.7">{2}</text>
<text x="174.3" y="39.5">{2,3,4,7}</text>
<text x="174.3" y="41.3">{2,3,4,5,7}</text>
<text x="184.8" y="41.6">PA3</text>
<text x="185.1" y="38">PA0</text>
<text x="185.5" y="36.1">PB3</text>
<text x="185.5" y="39.6">PD28</text>
<text x="256.4" y="38">PC30</text>
<text x="256.4" y="39.8">PC17</text>
<text x="256.4" y="41.6">PA4</text>
<text x="256.8" y="36.1">PB2</text>
<text x="265" y="37.7">{2,4}</text>
<text x="265" y="39.5">{2}</text>
<text x="265" y="41.3">{2,3,4,5,7}</text>
<text x="107.1" y="46.9">PA24 {2,3,4}</text>
<text x="107.1" y="45.1">PD24 {2,4}</text>
<text x="107.1" y="43.4">PD25 {2,3,4}</text>
<text x="174.3" y="44.8">{2,3,4}</text>
<text x="174.3" y="46.6">{2,3,4,7}</text>
<text x="174.3" y="43">{2,4}</text>
<text x="185.1" y="45.1">PD25</text>
<text x="185.5" y="46.9">PD20</text>
<text x="185.5" y="43.4">PB0</text>
<text x="256.4" y="45.1">PD21</text>
<text x="256.4" y="46.9">PD22</text>
<text x="256.4" y="43.4">PB1</text>
<text x="265" y="44.8">{2,3,4,7}</text>
<text x="265" y="46.6">{2,3,4,7}</text>
<text x="265" y="43">{2,3,4}</text>
<text x="42.7" y="50.1">{2,3,4,7}</text>
<text x="42.7" y="51.9">{2,7}</text>
<text x="42.7" y="53.7">{2,3,4}</text>
<text x="53.5" y="50.5">PD21</text>
<text x="53.5" y="52.3">PA9</text>
<text x="107.1" y="48.7">PD22 {2,3,4,7}</text>
<text x="107.1" y="50.5">PB3</text>
<text x="107.1" y="52.3">PA5</text>
<text x="113.8" y="50.1">{2,3,4}</text>
<text x="113.8" y="51.9">{2,3,4}</text>
<text x="113.8" y="53.7">{2,7}</text>
<text x="42.7" y="55.5">{2,5}</text>
<text x="42.7" y="57.3">{2,3,4,7}</text>
<text x="42.7" y="59">{2,3}</text>
<text x="53.5" y="54">PD11</text>
<text x="53.5" y="55.8">PA27</text>
<text x="53.5" y="57.6">PD28</text>
<text x="53.5" y="59.4">PD31</text>
<text x="107.1" y="54">PD12</text>
<text x="107.1" y="55.8">PD27</text>
<text x="107.1" y="57.6">PD30</text>
<text x="113.8" y="55.5">{2,3,4}</text>
<text x="113.8" y="57.3">{2,3,4}</text>
<text x="119.2" y="87.5">{7}</text>
<text x="119.2" y="89.3">{2,3,4}</text>
<text x="130" y="89.6">PD30</text>
<text x="130.4" y="87.8">ID_2</text>
<text x="183.5" y="89.6">PC13</text>
<text x="190.3" y="89.3">{2,4}</text>
<text x="119.2" y="92.8">{2,3,4}</text>
<text x="119.2" y="91">{2,3,4}</text>
<text x="119.2" y="94.6">{2,4,7}</text>
<text x="130" y="93.2">PC19</text>
<text x="130.4" y="91.2">PA6</text>
<text x="130.4" y="94.8">PA2</text>
<text x="183.5" y="93.2">PD26</text>
<text x="183.5" y="94.9">PA24</text>
<text x="183.9" y="91.2">PD11</text>
<text x="190.3" y="91">{2,3,4}</text>
<text x="190.3" y="92.8">{2,4}</text>
<text x="190.3" y="94.6">{2,3,4}</text>
<text x="88.9" y="101.7">{2,3,4} PB3</text>
<text x="119.2" y="98.1">{2,4,7}</text>
<text x="119.2" y="96.4">{2,3,4,5,7}</text>
<text x="130.4" y="98.5">PA21</text>
<text x="131.4" y="96.7">PA3</text>
<text x="183.5" y="96.7">PA4</text>
<text x="183.5" y="98.5">PB4</text>
<text x="190.3" y="96.4">{2,3,4,5,7}</text>
<text x="190.3" y="98.1">{2,4,7}</text>
<text x="206.3" y="101.7">{2,3,4}</text>
<text x="88.9" y="105.3">{2,3}</text>
<text x="94.4" y="105.6">PD31</text>
<text x="199.5" y="105.6">PD21</text>
<text x="199.5" y="102">PB1</text>
<text x="206.3" y="105.3">{2,3,4,7}</text>
<text x="88.9" y="112.4">{2,3,4} PD27</text>
<text x="88.9" y="108.8">{2,3,4} PB2</text>
<text x="199.5" y="109.2">PD22</text>
<text x="199.5" y="112.7">PB13</text>
<text x="206.3" y="108.8">{2,3,4,7}</text>
<text x="206.3" y="112.4">{2,4}</text>
<text x="87.2" y="117.7">{2,3,4,7}</text>
<text x="94.8" y="118">PD20</text>
<text x="87.2" y="121.3">{2,3,4,7}</text>
<text x="94.8" y="121.6">PB0</text>
<text x="87.5" y="148.3">PB7</text>
<text x="89.7" y="146.3">PB6</text>
<text x="101.4" y="147.9">{2,3,7}</text>
<text x="101.4" y="149.7">{2,3,7}</text>
<text x="101.4" y="146.2">{2,3,7}</text>
<text x="87.5" y="150.1">PB5</text>
<text x="87.5" y="155.4">PD8</text>
<text x="87.9" y="153.6">TARGET_RESET {2,3,4}</text>
<text x="101.4" y="155">{2,6}</text>
<text x="246.1" y="151.7">PB6</text>
<text x="257.8" y="151.5">{2,3,7}</text>
<text x="89.7" y="157">PD4</text>
<text x="89.7" y="158.8">PD5</text>
<text x="89.7" y="160.5">PD6</text>
<text x="103.2" y="156.8">{2,6}</text>
<text x="103.2" y="158.6">{2,6}</text>
<text x="103.2" y="160.4">{2,6}</text>
<text x="244" y="157.2">PB7</text>
<text x="257.8" y="156.8">{2,3,7}</text>
<text x="89.7" y="162.3">PD7</text>
<text x="103.2" y="162.2">{2,6}</text>
<text x="244" y="162.5">PB5</text>
<text x="244.3" y="167.8">TARGET_RESET {2,3,4}</text>
<text x="257.8" y="162.2">{2,3,7}</text>
</g>
<g font-size="1.4">
<text x="251.5" y="196.7">REV</text>
<text x="255.7" y="195.1">INIT EDIT</text>
<text x="256.4" y="196.7">MODIF.</text>
<text x="265.1" y="196.7">DES.</text>
<text x="272.1" y="196.7">DATE</text>
<text x="279" y="196.7">VER.</text>
<text x="285.8" y="196.7">DATE</text>
<text x="251.5" y="199">SCALE</text>
<text x="279.2" y="199">REV.</text>
<text x="285.4" y="199">SHEET</text>
</g>
<g font-size="1.3">
<text x="30.8" y="1.3">5</text>
<text x="88.9" y="1.3">4</text>
<text x="147" y="1.3">3</text>
<text x="205" y="1.3">2</text>
<text x="263.1" y="1.3">1</text>
<text x=".5" y="28.4">D</text>
<text x="292.6" y="28.4">D</text>
<text x=".5" y="79.5">C</text>
<text x="292.6" y="79.5">C</text>
<text x=".5" y="130.6">B</text>
<text x="292.6" y="130.6">B</text>
<text x=".5" y="181.7">A</text>
<text x="292.6" y="181.7">A</text>
<text x="30.8" y="207.4">5</text>
<text x="88.9" y="207.4">4</text>
<text x="147" y="207.4">3</text>
<text x="205" y="207.4">2</text>
<text x="263.1" y="207.4">1</text>
</g>
</svg>
